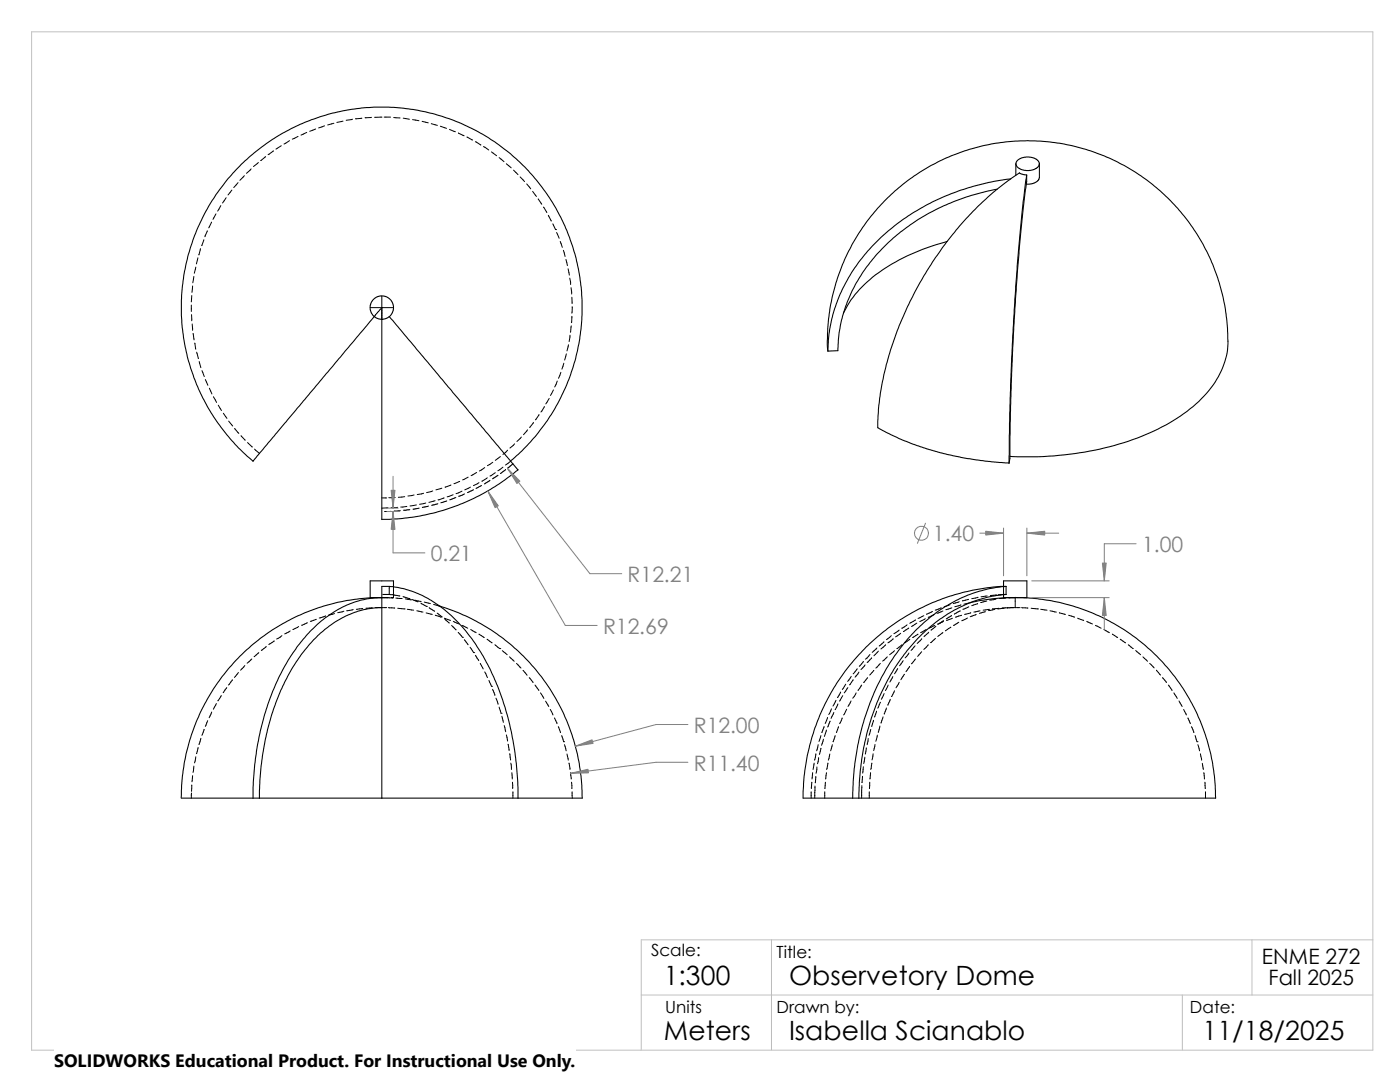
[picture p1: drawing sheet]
<svg xmlns="http://www.w3.org/2000/svg" width="279mm" height="216mm" viewBox="0 0 279 216" stroke-linecap="round" stroke-linejoin="round" font-family="sans-serif">
<path d="M6.3 6.3h267.7v203.2h-267.7zM128 198.5h146M154 187.5v22M236 198.5v11M249.9 187.5v11M274 187.5h-146v22" fill="none" stroke="#c0c0c0" stroke-width=".2"/>
<g fill="none" stroke="#000" stroke-width=".2">
<path d="M45.1 39.5l-.7 1M46.3 37.9l-.8 1M47.5 36.4l-.8 1M48.8 35.1l-.9 .9M50.1 33.7l-.9 .9M51.6 32.4l-1 .8M53 31.2l-1 .8M54.6 30.1l-1.1 .8M56.1 29.1l-1 .7M57.8 28.1l-1.1 .6M59.5 27.2l-1.2 .6M61.2 26.4l-1.1 .6"/>
<path d="M63 25.7l-1.2 .5M64.8 25.1l-1.2 .4M66.6 24.6l-1.2 .3M68.5 24.2l-1.3 .2M70.4 23.8l-1.3 .2M72.2 23.6l-1.2 .1M74.1 23.4l-1.2 .1M76 23.4h.1M76 23.4h-1.2M76.7 23.4h1.2M78.6 23.5h1.2M80.5 23.6l1.2 .2"/>
<path d="M82.3 23.9l1.3 .2M84.2 24.2l1.3 .3M86.1 24.7l1.2 .3M87.9 25.2l1.2 .4M89.7 25.8l1.2 .5M91.5 26.5l1.1 .6M93.2 27.3l1.1 .6M94.9 28.3l1.1 .6M96.5 29.3l1 .6M98.1 30.3l1 .8M99.6 31.5l1 .8M101 32.7l1 .8"/>
<path d="M102.5 34l.9 .8M103.8 35.3l.9 .9M105.1 36.7l.8 1M106.3 38.2l.8 1M107.4 39.7l.7 1.1M38.3 59l-.1 1.2M38.4 57.1l-.1 1.2M38.7 55.2l-.2 1.2M39.1 53.3l-.3 1.2M39.5 51.4l-.3 1.3M40 49.6l-.3 1.2M40.7 47.8l-.4 1.2"/>
<path d="M41.4 46.1l-.5 1.1M42.2 44.3l-.5 1.2M43.1 42.7l-.6 1.1M44.1 41l-.7 1.1M76.2 59.1v4.6M108.5 41.3l.6 1.1M109.4 43l.6 1.1M110.3 44.7l.6 1.1M110.9 45.8h.1M111.1 46.4l.5 1.1M111.8 48.2l.4 1.2M112.4 50l.4 1.2"/>
<path d="M112.9 51.8l.3 1.2M113.4 53.6l.2 1.3M113.7 55.5l.2 1.3M114 57.4l.1 1.3M114.1 59.3l.1 1.3M38.2 60.9v1.2M38.2 62.8l.1 1.2M38.4 64.6v1.3M38.5 66.5l.2 1.3M38.9 68.5l.2 1.2M39.2 70.3l.4 1.2M39.8 72.1l.3 1.3"/>
<path d="M40.3 74l.5 1.1M41 75.7l.5 1.2M41.8 77.5l.5 1.1M42.6 79.2l.6 1.1M73.9 61.4h4.6M76.2 61.4l-1.5 1.8M109.6 79.5l-.7 1.1M110.4 77.8l-.5 1.1M111.2 76l-.5 1.2M111.9 74.3l-.4 1.2M112.5 72.5l-.4 1.2M113 70.6l-.3 1.2"/>
<path d="M113.5 68.8l-.3 1.2M113.7 66.9l-.1 1.3M113.8 66.3h.1M114 65l-.1 1.3M114.1 63.1l-.1 1.3M114.2 61.2l-.1 1.3M43.6 80.9l.6 1M44.6 82.5l.7 1M45.6 84l.8 1M46.8 85.5l.9 1M48.1 87l.8 .8M49.4 88.3l.9 .9"/>
<path d="M50.8 89.6l1 .9M76.2 99.4h1M78.9 99.3h-1.3M80.8 99.1l-1.3 .1M82.6 98.8l-1.2 .2M84.5 98.4l-1.2 .3M86.4 98l-1.3 .3M86.8 99.9l-1.2 .3M88.2 97.4l-1.2 .3M88.6 99.4l-1.2 .3M89.2 99.9l-1.2 .4M90 96.8l-1.2 .4"/>
<path d="M90.4 98.7l-1.2 .4M91 99.3l-1.3 .4M91.7 96.1l-1.1 .4M92.2 98l-1.2 .5M92.7 98.6l-1.2 .4M93.4 95.2l-1.1 .6M93.9 97.2l-1.1 .5M94.4 97.7l-1.1 .6M95.1 94.3l-1.1 .6M95.6 96.3l-1.1 .6M96.1 96.9l-1.1 .6M96.7 93.3l-1 .7"/>
<path d="M97.2 95.3l-1 .7M97.7 95.8l-1 .8M98.3 92.2l-1 .7M98.8 94.3l-1 .7M99.4 94.9l-1.1 .6M99.4 94.8v.1M99.9 91.1l-1.1 .8M100.4 93.2l-1 .7M100.9 93.7l-1 .8M101.3 89.8l-.9 .9M101.9 92l-1 .8M102.4 92.5l-1.1 .8"/>
<path d="M102.7 88.6l-.9 .8M104.1 87.2l-.9 .9M105.3 85.8l-.8 .9M106.5 84.3l-.8 1M107.6 82.7l-.8 1.1M108.6 81.2h.1M108.6 81.2l-.7 1M76.2 119.3h1.3M76.4 118.6h1.3M77.3 119.3h1.1M77.4 101.3l-1.2 .1M77.7 118.6l2.1 .3"/>
<path d="M77.7 117v1.6M78 102l-1.2 .1M78.5 117.1v2.2h-.4M79 119.3l1.3 .1M79.3 101.2l-1.2 .1M79.9 101.9l-1.2 .1M80.4 119l1.2 .4M80.9 119.5l1.3 .2M81.2 101l-1.2 .2M81.6 119.4h.1M81.8 101.7l-1.3 .1M82.3 119.6l1.1 .5"/>
<path d="M82.8 119.8l1.2 .2M83.1 100.8l-1.3 .2M83.7 101.4l-1.3 .2M85 100.4l-1.3 .2M85.5 101l-1.2 .3M87.4 100.5l-1.3 .3M193.3 119.6l-1.2 .3M195.2 119.2l-1.3 .3M196.9 119.9l-1.2 .3M197 118.9l-1.2 .2M197.7 118.8h.1M198.8 119.5l-1.3 .3"/>
<path d="M198.9 118.7l-1.2 .1M200.3 117v1.7M200.7 119.3l-1.3 .1M200.8 118.6l-1.6 .1M201.3 119.3h1.3v1.9M44.2 138.8l-.7 1M45.3 137.2l-.8 1M46.4 135.6l-.8 1.1M47.6 134.2l-.8 1M48.9 132.8l-.9 .9M50.2 131.5l-.9 .8M51.6 130.2l-.9 .8"/>
<path d="M53.1 129l-.9 .8M54.7 127.9l-1.1 .7M56.3 126.8l-1.1 .7M57.9 125.9l-1.1 .6M59.6 125l-1.1 .6M61.3 124.2l-1.1 .6M63.1 123.6l-1.2 .4M64.9 122.9l-1.2 .4M66.8 122.4l-1.3 .4M68.6 122l-1.2 .3M70.5 121.6l-1.3 .3M72.4 121.4l-1.3 .2"/>
<path d="M74.3 121.3l-1.3 .1M74.9 121.2h2.3M77.5 121.2l1.3 .1M79.4 121.4l1.2 .1M80.6 121.5h.1M81.3 121.6l1.2 .2M83.2 121.9l1.2 .2M84 120.4l1.1 .6M84.7 120.1l1.2 .3M85 122.3l1.3 .3M85.1 121h.1M85.6 121.3l1.1 .7"/>
<path d="M86.5 120.6l1.3 .3M86.9 122.8l1.2 .3M87.2 122.3l1.1 .8M88.7 123.4l1.2 .4M88.7 123.5l1 .8M90.1 124.8l.9 .9M90.5 124l1.1 .5M91.4 126.2l.9 1M92.2 124.8l1.1 .5M92.3 127.2h.1M92.7 127.6l.7 1.1M93.8 129.2l.7 1"/>
<path d="M93.9 125.6l1.1 .6M94.5 130.2h.1M94.9 130.8l.6 1M95.6 126.5l1 .7M95.8 132.4l.6 1.1M96.7 134.1l.6 1.1M97.2 127.6l1 .7M97.6 135.8l.5 1.1M98.1 136.9h.1M98.3 137.5l.5 1.2M98.8 138.7h.1M98.8 128.7l.9 .7"/>
<path d="M99 139.3l.4 1.2M99.7 129.4h.1M100.2 129.8l1 .8M101.7 131.1l.9 .9M103.1 132.4l.9 .9M104.4 133.8l.8 .9M105.6 135.2l.8 1M106.8 136.7l.7 1.1M107.9 138.3l.6 1.1M108.9 139.9l.6 1.1M166.8 139.7l-.6 1.2M167.8 138.1l-.7 1.1"/>
<path d="M168.2 138.8l-.6 1.1M168.8 136.5l-.7 1.1M169.2 137.2l-.7 1.1M169.8 139.9l-.6 1.1M169.9 135l-.7 1M170.3 135.6l-.8 1.1M170.9 138.3l-.7 1M171.1 133.4l-.8 1.1M171.4 134.1l-.8 1M172 136.7l-.8 1.1M172.3 132l-.8 1M172.3 132h.1"/>
<path d="M172.6 132.7l-.8 .9M173.1 135.2l-.8 1M173.6 130.6l-.9 .9M173.9 131.3l-.8 .9M174.4 133.8l-.8 .9M175 129.3l-.9 .9M175.3 129.9l-.9 1M175.7 132.4l-.9 .9M176.4 128.1l-.9 .8M176.4 138.4l-.5 1.1M176.7 128.7l-.9 .8M177.1 131.1l-1 .8"/>
<path d="M177.2 136.7l-.5 1.1M177.7 139.5l-.5 1.2M177.9 126.8l-1 .8M178.2 135l-.6 1.1M178.2 127.5l-1 .8M178.5 137.8l-.6 1.2M178.5 129.8l-1 .8M179.2 133.4l-.7 1.1M179.5 125.7l-1.1 .7M179.5 136.1l-.7 1.1M179.7 126.4l-1 .7M180 128.7l-1 .7"/>
<path d="M180.3 131.8l-.8 1M180.5 134.5l-.7 1.1M181 124.7l-1 .6M181.4 125.3l-1.1 .7M181.4 130.3l-.8 1M181.5 133l-.7 1M181.6 127.6l-1.1 .7M182.6 128.9l-.8 .9M182.7 123.7l-1.1 .7M182.7 131.5l-.8 1M183 124.3l-1.1 .7M183.2 126.5l-1.1 .7"/>
<path d="M183.9 127.5l-.9 .9M183.9 130l-.8 1M184.4 122.9l-1.2 .5M184.7 123.4l-1.1 .6M184.8 125.6l-1.1 .6M185.3 128.7l-.9 .9M185.3 126.2l-.9 .8M186.1 122l-1.2 .6M186.4 122.6l-1.1 .6M186.6 124.8l-1.2 .5M186.7 127.4l-1 .8M186.8 125l-1 .7"/>
<path d="M187.6 124.3l-.5 .2M187.6 124.3l-.3 .2M187.8 121.3l-1.2 .5M188.2 121.9l-1.2 .5M188.2 126.2l-1 .8M188.3 123.8l-.7 .5M188.3 124l-.7 .3M189.6 120.6l-1.2 .5M189.7 125.1l-1 .8M189.9 122.8l-1.1 .7M189.9 121.3l-1.1 .4M190.1 123.4l-1.2 .4"/>
<path d="M191.3 124.2l-1 .6M191.4 120.1l-1.2 .3M191.6 121.9l-1.1 .6M191.8 120.7l-1.3 .4M191.9 122.8l-1.2 .3M193.1 123.3l-1.2 .6M193.3 121.1l-1.1 .5M193.6 120.3l-1.2 .3M193.7 122.3l-1.2 .3M194.8 122.6l-1.2 .5M195.1 120.4l-1.2 .5M195.6 121.9l-1.2 .2"/>
<path d="M196.6 122l-1.1 .4M197.5 121.6l-1.3 .2M198.5 121.6l-1.2 .2M199.3 121.4l-1.2 .1M200.4 121.3l-1.3 .2M201.3 121.2l-.2 .1M201.6 121.2h2M201.8 121.2l-1.8 .1M203.9 121.2l1.2 .1M205.8 121.4l1.3 .1M207.1 121.5h.1M207.7 121.6l1.3 .2"/>
<path d="M209.5 121.9l1.3 .2M211.4 122.3l1.2 .3M213.3 122.8l1.2 .3M215.1 123.4l1.2 .4M216.9 124l1.1 .5M218.6 124.8l1.2 .5M220.3 125.6l1.1 .6M222 126.5l1.1 .7M223.6 127.6l1 .7M225.2 128.7l.9 .7M226.7 129.8l.9 .8M228.1 131.1l.9 .9"/>
<path d="M229.4 132.4l.9 .9M230.8 133.7l.8 1M232 135.2l.8 1M233.2 136.7l.7 1.1M234.3 138.3l.6 1.1M235.3 139.9l.6 1.1M38.2 158.2v1.1M38.3 156.6l-.1 1.3M38.4 154.8l-.1 1.2M38.7 152.9l-.2 1.2M39.1 151l-.3 1.2M39.5 149.1l-.3 1.3"/>
<path d="M40.1 147.3l-.4 1.2M40.7 145.5l-.4 1.2M41.4 143.8l-.4 1.1M42.2 142.1l-.5 1.1M43.2 140.4l-.6 1.1M99.6 141.1l.4 1.2M100 142.3h.1M100.2 142.9l.3 1.2M100.6 144.8l.3 1.2M101 146.6l.3 1.3M101.4 148.5l.2 1.3M101.7 150.4l.2 1.2"/>
<path d="M101.9 152.3l.2 1.2M102.2 154.2v1.2M102.3 156.1v1.3M102.4 158v1.3M109.8 141.6l.6 1.1M110.7 143.3l.5 1.1M111.4 145l.4 1.2M112.1 146.8l.4 1.2M112.5 148h.1M112.6 148.6l.4 1.2M113.2 150.5l.2 1.2M113.5 152.3l.2 1.2"/>
<path d="M113.8 154.2l.2 1.2M114 156.1l.1 1.3M114.2 158v1.3M161.9 158v1.3M162 156.1l-.1 1.3M162.2 154.2l-.1 1.2M162.5 152.3l-.2 1.2M162.6 156.8v2.5M162.8 150.4l-.2 1.3M162.8 154.9l-.1 1.3M163 153l-.1 1.3M163.3 148.6l-.3 1.2"/>
<path d="M163.4 151.2l-.2 1.2M163.8 146.8l-.4 1.2M163.8 149.3l-.3 1.2M164.3 147.5l-.3 1.2M164.5 144.9l-.5 1.2M164.6 158v1.3M164.7 156.1l-.1 1.3M164.9 145.7l-.4 1.2M164.9 154.2l-.1 1.2M165.1 143.2l-.4 1.2M165.2 152.3l-.2 1.2M165.6 150.5l-.3 1.2"/>
<path d="M165.7 143.9l-.5 1.2M165.9 141.4l-.5 1.2M166.1 148.6l-.3 1.2M166.4 142.2l-.5 1.1M166.7 146.8l-.5 1.2M167.2 140.5l-.5 1.1M167.3 145l-.4 1.2M168.1 143.3l-.5 1.1M169 141.5l-.6 1.2M172 156.8v2.5M172.1 154.9l-.1 1.2M172.3 153l-.1 1.3"/>
<path d="M172.6 151.1l-.2 1.3M172.9 149.2l-.2 1.3M173.3 147.4l-.2 1.2M173.5 158v1.3M173.6 156.1l-.1 1.3M173.7 154.2l-.1 1.2M173.8 145.5l-.4 1.2M174 152.3l-.2 1.2M174.2 150.4l-.2 1.2M174.3 143.7l-.4 1.2M174.6 148.5l-.2 1.3M174.9 141.9l-.4 1.2"/>
<path d="M175.1 146.7l-.3 1.2M175.6 144.9l-.3 1.2M175.7 140.1l-.5 1.2M176.2 143l-.4 1.3M176.9 141.3l-.5 1.2M236.2 141.6l.6 1.1M237.1 143.3l.5 1.1M237.8 145l.5 1.2M238.5 146.8l.4 1.2M238.9 148h.1M239.1 148.6l.3 1.2M239.6 150.4l.2 1.3"/>
<path d="M239.9 152.3l.3 1.2M240.2 154.2l.2 1.2M240.5 156.1v1.3M240.6 158v1.3"/>
</g>
<g fill="none" stroke="#000" stroke-width=".21">
<path d="M199 37.8a41 41 0 0 0-27 16.8 28.6 28.6 0 0 0-4.8 15.4l-2 .1M201.7 35.7a44.5 44.5 0 0 0-30.3 16.6 30.1 30.1 0 0 0-6.2 17.8M202.7 32.7v2.3M203 32.1l.9-.6 .9-.2 .9 .1 1.4 .6 .3 .8-.3 .6-.7 .4-1 .2h-1l-.9-.3-.6-.5-.2-.6zM204.9 34.9v1.3l-1.5 13.9-1 13.7-.6 12.7-.3 15-.1 .9M204.9 34.9l-1-.1-.4-.3-3.1 2.1a68.6 68.6 0 0 0-24.8 42.9l-.3 2.2-.1 3.6 1.6 .9 2.6 1.3 2.8 1.1 5.5 1.7 5.5 1.2 3.6 .5 4.6 .4M204.9 34.9l-1.3 11.1-1.2 16-.7 14.8-.3 15.6M207.4 32.7l-.1 3.1-.2 .4-.7 .3-1.6 .2M189 48.2a37.4 37.4 0 0 0-17 9 17.3 17.3 0 0 0-3.7 5.3M74.7 63.2l-24.2 28.8-.4-.3a40 40 0 0 1-2.8-58 40 40 0 0 1 58.1 .4 40 40 0 0 1-3.5 57.9M76.2 63.7v40M77.7 63.2l25.7 30.5a42.3 42.3 0 0 1-27.2 9.9"/>
<path d="M165.2 70.1a39.9 39.9 0 0 1 40-42 39.9 39.9 0 0 1 39.7 42.3 18.7 18.7 0 0 1-7.4 11.2 45.7 45.7 0 0 1-20 8.4 67.8 67.8 0 0 1-16 1.1M76.2 119.3a40 40 0 0 0-40 39.9M76.2 119.3a19.9 19.9 0 0 0-14.6 7 42.8 42.8 0 0 0-10 21.1 58.7 58.7 0 0 0-1.1 11.9M78.5 117.1v-1.2h-4.6v3.4h2.3M200.3 117v-1.1h4.6v3.4h-4.6v-.6M200.3 117a42.1 42.1 0 0 0-39.9 42.3h9.8M200.3 117h.5M200.8 117v1.6a28.3 28.3 0 0 0-20 11.6 47.2 47.2 0 0 0-9.4 29.1M200.8 117a29.5 29.5 0 0 0-20.9 12 49.1 49.1 0 0 0-9.7 28.6v1.7M202.6 119.3a35.3 35.3 0 0 0-9 1M202.6 119.2a40 40 0 0 1 39.9 40.1h-71.1M76.2 121.2a19.5 19.5 0 0 0-14.4 7.3l-.2 .3a43.7 43.7 0 0 0-9.3 22.5l-.4 4.5-.1 3.5"/>
<path d="M87.7 120.9a39.9 39.9 0 0 1 28.5 38.4h-12.8M36.2 159.3h14.3M50.5 159.3h1.3M51.8 159.3h24.4M76.2 159.3v-41.9a.35 .35 0 0 1 .1-.4 .35 .35 0 0 1 .5 0h.6a21.2 21.2 0 0 1 14.1 7.3 45.6 45.6 0 0 1 10.7 22.3v.5a61.3 61.3 0 0 1 1.2 12.2M76.2 159.3h27.2M170.2 159.3h1.2"/>
<circle cx="76.2" cy="61.4" r="2.34"/>
</g>
<g fill="none" stroke="#808080" stroke-width=".2">
<path d="M78.4 95v6.4M97.4 98l15.4 26.8h6.4M101.3 93.4l16.4 21.1h6.4M77.2 102.1h2.3M77.2 101.4h2.3M78.4 102.1v8.2h6.4M184.7 104.4l-1.6 4M195.5 106.4h4.8M200.3 105.4v9.5M204.9 106.4h6.4M204.9 105.4v9.5M205.9 119.3h15.5"/>
<path d="M205.9 115.9h15.5M220.4 119.3v6.3M226.7 108.5h-6.3v7.4M137.3 144.6h-6.4l-16 4.3M137.3 152.1h-6.4l-17 2.2"/>
<circle cx="183.9" cy="106.4" r="1.4"/>
</g>
<g fill="#808080" stroke="#808080" stroke-width=".2">
<path d="M97.4 98l2 2.9-.6 .4z"/>
<path d="M101.3 93.4l2.5 2.6-.6 .5z"/>
<path d="M78.4 102.1l.4 3.5h-.7z"/>
<path d="M78.1 97.8h.7l-.4 3.6z"/>
<path d="M196.7 106l3.6 .4-3.6 .4z"/>
<path d="M204.9 106.4l3.6-.4v.8z"/>
<path d="M220.4 119.3l.4 3.5h-.8z"/>
<path d="M220 112.4h.8l-.4 3.5z"/>
<path d="M114.9 148.9l3.3-1.3 .2 .7z"/>
<path d="M113.9 154.3l3.4-.8 .1 .7z"/>
</g>
<path d="M10.8 209.2h104.1v6.7h-104.1z" fill="#fff"/>
<g font-size="5.3">
<text x="132.5" y="196.5">1:300</text>
<text x="157.5" y="196.5">Observetory Dome</text>
<text x="132.5" y="207.5">Meters</text>
<text x="157.5" y="207.5">Isabella Scianablo</text>
<text x="240" y="207.5">11/18/2025</text>
</g>
<g font-size="4.2" fill="#808080">
<text x="86" y="112">0.21</text>
<text x="186.2" y="108">1.40</text>
<text x="227.9" y="110.2">1.00</text>
<text x="125.3" y="116.1">R12.21</text>
<text x="120.3" y="126.5">R12.69</text>
<text x="138.5" y="146.3">R12.00</text>
<text x="138.5" y="153.8">R11.40</text>
</g>
<g font-size="4.2">
<text x="251.8" y="192.3">ENME 272</text>
<text x="253.2" y="196.5">Fall 2025</text>
</g>
<text font-size="3.6" x="10.8" y="213">SOLIDWORKS Educational Product. For Instructional Use Only.</text>
<g font-size="3.4">
<text x="130" y="190.7">Scale:</text>
<text x="155" y="191.2">Title:</text>
<text x="132.8" y="202.2">Units</text>
<text x="155" y="202.2">Drawn by:</text>
<text x="237.5" y="202.2">Date:</text>
</g>
</svg>
